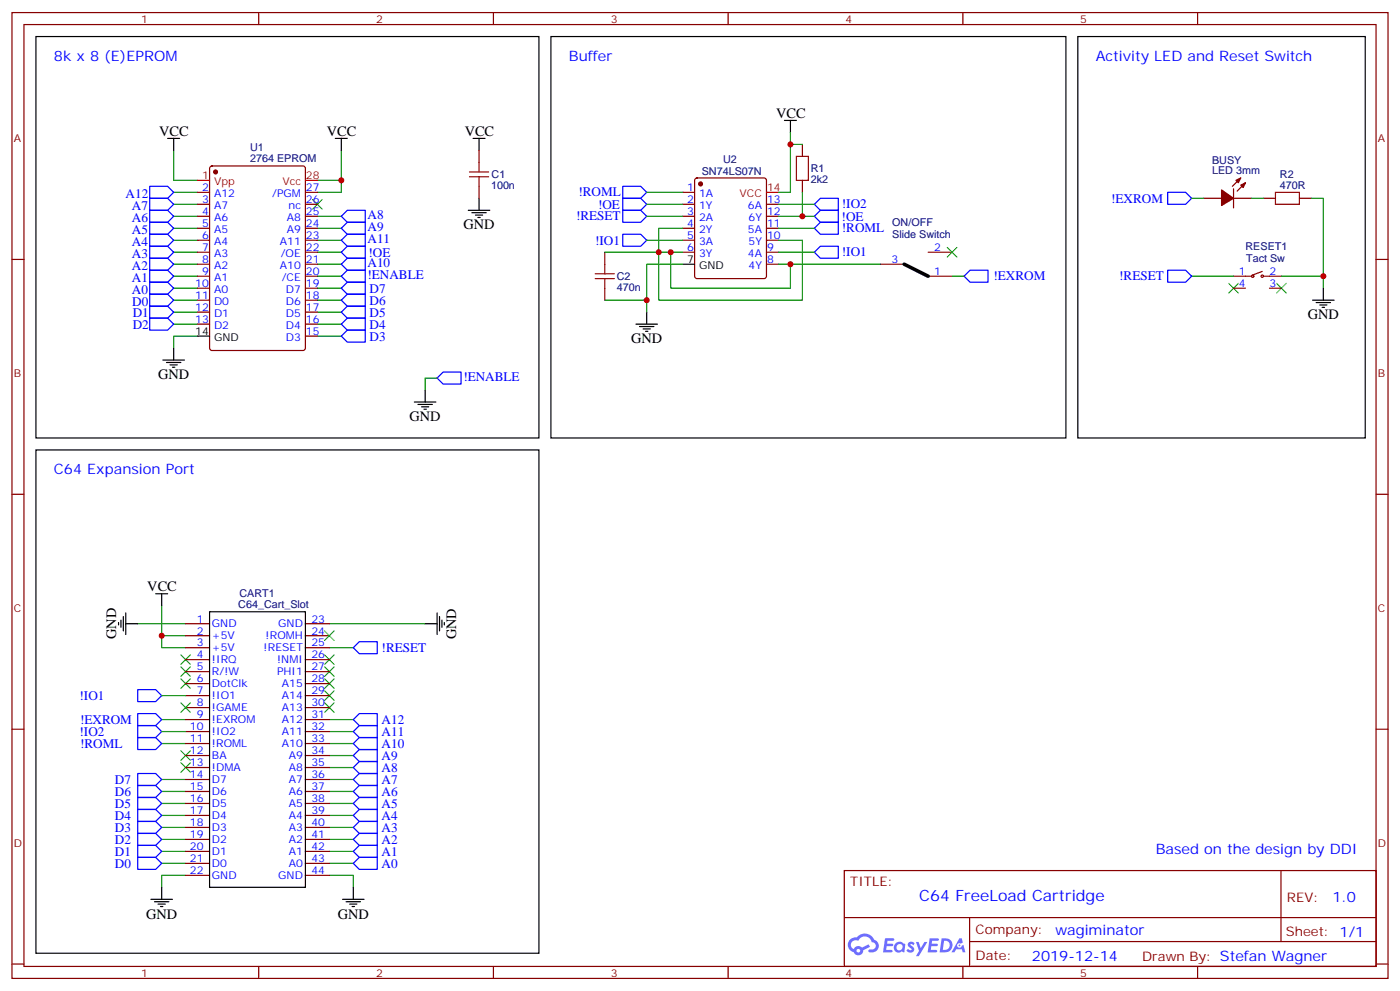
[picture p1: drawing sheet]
<svg xmlns="http://www.w3.org/2000/svg" width="412mm" height="292mm" viewBox="0 0 412 292" stroke-linecap="round" stroke-linejoin="round" font-family="sans-serif">
<g fill="none" stroke="#870000" stroke-width=".35">
<path d="M3.5 3.7h405.4v284.3h-405.4zM7.1 7.2h398.2v277.3h-398.2zM76.2 3.7v3.5M145.3 3.7v3.5M214.5 3.7v3.5M283.6 3.7v3.5M352.8 3.7v3.5M3.5 76.4h3.6M405.3 76.4h3.6M3.5 145.5h3.6M405.3 145.5h3.6M3.5 214.7h3.6"/>
<path d="M405.3 214.7h3.6M248.7 256.3h156.6v28.2h-156.6zM377.3 256.3v20.9M248.7 270.1h156.5M285.6 277.2h119.6M285.6 270.1v14.2M3.5 283.8h3.6M76.2 284.5v3.5M145.3 284.5v3.5M214.5 284.5v3.5M283.6 284.5v3.5M352.8 284.5v3.5"/>
<path d="M405.3 283.8h3.6"/>
</g>
<g fill="#5487ff">
<path d="M267.7 277.5a1.22 1.22 0 0 1 1.7 .2l-.4 .6a.47 .47 0 0 0-.3-.4 .47 .47 0 0 0-.5 .2l.1 .2a1.14 1.14 0 0 1 .8 1.8 1.14 1.14 0 0 1-1.9 0l-.2-.2 .5-.6 .7 .5a.29 .29 0 0 0 .3-.3 .29 .29 0 0 0-.2-.3 1.04 1.04 0 0 1-.6-1.7z"/>
<path d="M260.7 276.2h2.4l.3 .2-.2 .5-1.8 .1-.1 .8h1.5l.3 .4-.3 .4h-1.6l-.2 1.1h1.7l.2 .3-.2 .3-2.6 .1z"/>
<path d="M273.8 276.2h2.4l.3 .2-.1 .5-1.8 .1-.2 .8h1.6l.3 .4-.4 .4-1.6-.1-.1 1.1 1.7 .1 .2 .3-.2 .3-2.6 .1z"/>
<path d="M282.6 276.2h.7l.3 1.3-.6 .3a.69 .69 0 0 0-1 .3 .69 .69 0 0 0 .4 .9 .69 .69 0 0 0 .9-.6l.5-.2 .6 2.2h-.8l-.2-.9h-1.8l-.5 .9h-.8z"/>
<path d="M269.8 277.3h.8l.6 1.8 1.1-1.8h.9l-2.6 4.2h-.8l.9-1.5z"/>
<path d="M277.4 276.2l-.6 4.2h1.3a2.11 2.11 0 0 0 2.5-2.1 2.11 2.11 0 0 0-2.5-2.1zM278.1 277a1.39 1.39 0 0 1 1.7 1.4 1.39 1.39 0 0 1-1.8 1.2h-.3z"/>
<path d="M263.7 277.8a1.54 1.54 0 0 0-.1 2.2 1.54 1.54 0 0 0 2.2 .1l.6 .3 .3-2.3-.2-.3h-.4a1.49 1.49 0 0 0-2.4 0zM264 278.8a.94 .94 0 0 1 1.8 0 .94 .94 0 0 1-1.8 0z"/>
<path d="M250.4 276.6a2.18 2.18 0 0 0 1.1 3.7 1.44 1.44 0 0 0 1.6 .9 1.44 1.44 0 0 0 1.2-1.4l2-1.1-.5-.7-1.9 1a1.47 1.47 0 0 0-2.4 .4 1.39 1.39 0 0 1-.7-1.9 1.39 1.39 0 0 1 2-.5 2.12 2.12 0 0 1 2.2-1.3 2.12 2.12 0 0 1 1.9 1.7 1.14 1.14 0 0 1 1.1 1.4 1.14 1.14 0 0 1-1.7 .7 .43 .43 0 0 0-.5 .4 .43 .43 0 0 0 .4 .5 1.98 1.98 0 0 0 2.5-1.2 1.98 1.98 0 0 0-1.2-2.6 3.1 3.1 0 0 0-5.3-.6l-.9 .1zM252.3 279.9a.55 .55 0 0 1 1.1 0 .55 .55 0 0 1-1.1 0z"/>
<circle cx="282.6" cy="278.3" r=".26"/>
</g>
<g fill="none" stroke="#000" stroke-width=".35">
<path d="M10.6 10.8h148.1v118.1h-148.1zM162.3 10.8h151.7v118.1h-151.7zM317.5 10.8h84.7v118.1h-84.7zM231.1 35.5h3.5M232.8 35.5v3.5M49.4 40.7h3.5M51.2 40.7v3.6M98.8 40.7h3.5M100.5 40.7v3.6M139.3 40.7h3.6M141.1 40.7v3.6M141.1 58.4v3.5"/>
<path d="M137.9 61.9h6.4M139 62.6h4.2M140.1 63.3h2.1M140.8 64h.7M201.1 77.8h3.5M58.2 99h3.5M187.3 95.4h6.4M188.4 96.1h4.2M189.4 96.8h2.2M190.1 97.5h.8M190.5 91.9v3.5M386.6 88.4h6.4"/>
<path d="M387.7 89.1h4.2M388.8 89.8h2.1M389.5 90.5h.7M389.8 84.8v3.6M48 106h6.3M49 106.7h4.3M50.1 107.4h2.1M50.8 108.1h.7M51.2 102.5v3.5M122.1 118.4h6.3M123.1 119.1h4.3M124.2 119.8h2.1"/>
<path d="M125.2 114.8v3.6M10.6 132.5h148.1v148.1h-148.1zM124.9 120.5h.7M45.9 174.8h3.5M47.6 174.8v3.5M34.9 183.3v.7M35.6 182.6v2.1M36.3 181.5v4.2M37 183.6h3.6M37 180.4v6.4M61.7 180.1h28.3v81.1h-28.3zM125.2 183.6h3.6"/>
<path d="M128.8 180.4v6.4M129.5 181.5v4.2M130.2 182.6v2.1M130.9 183.3v.7M44.4 264.8h6.4M45.5 265.5h4.2M46.6 266.2h2.1M47.3 266.9h.7M47.6 261.2v3.6M100.9 264.8h6.3M102 265.5h4.2M103 266.2h2.1"/>
<path d="M103.7 266.9h.7M104.1 261.2v3.6"/>
</g>
<g fill="none" stroke="#008700" stroke-width=".35">
<path d="M232.8 39v17.6h-3.5M51.2 44.3v8.8h7M51.2 56.6h7M93.5 53.1h7M100.5 44.3v12.3h-7M190.5 56.6h10.6M232.8 42.5h3.6M236.4 56.6v7.1M351 58.4h3.5M368.7 58.4h3.5M386.3 58.4h3.5v22.9M51.2 74.3h7"/>
<path d="M51.2 63.7h7M51.2 67.2h7M51.2 70.7h7M51.2 77.8h7M51.2 60.1h7M93.5 74.3h7M93.5 63.7h7M93.5 67.2h7M93.5 70.7h7M93.5 77.8h7M178.2 74.3h19.4M190.5 63.7h10.6"/>
<path d="M190.5 70.7h10.6M190.5 60.1h10.6M201.1 77.8h-10.6v14.1M201.1 74.3h-3.5v10.5h35.2v-7M201.1 67.2h-7.1v21.2h42.4v-17.7h-7.1M229.3 74.3h10.6M229.3 63.7h10.6M229.3 67.2h10.6M229.3 77.8h30M229.3 60.1h10.6M51.2 81.3h7M51.2 84.8h7"/>
<path d="M51.2 88.4h7M51.2 91.9h7M51.2 95.4h7M58.2 99h-7v3.5M93.5 81.3h7M93.5 84.8h7M93.5 88.4h7M93.5 91.9h7M93.5 95.4h7M93.5 99h7M178.2 88.4h12.3M280.5 81.3h3.5"/>
<path d="M351 81.3h12.4M377.5 81.3h12.3v3.5M128.8 111.3h-3.6v3.5M47.6 178.3v12.4h7.1M40.6 183.6h14.1M47.6 187.1h7.1M97 183.6h28.2M97 190.7h7.1M47.6 218.9h7.1M47.6 211.8h7.1M47.6 215.4h7.1M47.6 204.8h7.1"/>
<path d="M97 218.9h7.1M97 211.8h7.1M97 215.4h7.1M47.6 229.5h7.1M47.6 233h7.1M47.6 236.5h7.1M97 229.5h7.1M97 233h7.1M97 236.5h7.1M97 222.4h7.1M97 226h7.1M47.6 240.1h7.1"/>
<path d="M47.6 243.6h7.1M47.6 247.1h7.1M47.6 250.6h7.1M47.6 254.2h7.1M54.7 257.7h-7.1v3.5M97 257.7h7.1v3.5M97 240.1h7.1M97 243.6h7.1M97 247.1h7.1M97 250.6h7.1M97 254.2h7.1"/>
</g>
<g fill="none" stroke="#00f" stroke-width=".35">
<path d="M44.1 54.9h5.3l1.8 1.7-1.8 1.8h-5.3zM44.1 58.4h5.3l1.8 1.7-1.8 1.8h-5.3zM183.4 54.9h5.3l1.8 1.7-1.8 1.8h-5.3zM183.4 58.4h5.3l1.8 1.7-1.8 1.8h-5.3zM344 56.6h5.2l1.8 1.8-1.8 1.7h-5.2zM44.1 61.9h5.3l1.8 1.8-1.8 1.7h-5.3zM44.1 65.4h5.3l1.8 1.8-1.8 1.8h-5.3zM44.1 69h5.3l1.8 1.7-1.8 1.8h-5.3zM44.1 72.5h5.3l1.8 1.8-1.8 1.7h-5.3zM44.1 76h5.3l1.8 1.8-1.8 1.8h-5.3zM44.1 79.6h5.3l1.8 1.7-1.8 1.8h-5.3zM100.5 74.3l1.8-1.8h5.3v3.5h-5.3z"/>
<path d="M100.5 70.7l1.8-1.7h5.3v3.5h-5.3zM100.5 77.8l1.8-1.8h5.3v3.6h-5.3zM100.5 67.2l1.8-1.8h5.3v3.6h-5.3zM100.5 63.7l1.8-1.8h5.3v3.5h-5.3zM102.3 79.6h5.3v3.5h-5.3l-1.8-1.8zM183.4 61.9h5.3l1.8 1.8-1.8 1.7h-5.3zM183.4 69h5.3l1.8 1.7-1.8 1.8h-5.3zM239.9 60.1l1.8-1.7h5.2v3.5h-5.2zM239.9 74.3l1.8-1.8h5.2v3.5h-5.2zM239.9 67.2l1.8-1.8h5.2v3.6h-5.2zM239.9 63.7l1.8-1.8h5.2v3.5h-5.2zM344 79.6h5.2l1.8 1.7-1.8 1.8h-5.2z"/>
<path d="M44.1 93.7h5.3l1.8 1.7-1.8 1.8h-5.3zM44.1 90.1h5.3l1.8 1.8-1.8 1.8h-5.3zM44.1 86.6h5.3l1.8 1.8-1.8 1.7h-5.3zM44.1 83.1h5.3l1.8 1.7-1.8 1.8h-5.3zM100.5 84.8l1.8-1.7h5.3v3.5h-5.3zM100.5 88.4l1.8-1.8h5.3v3.5h-5.3zM100.5 91.9l1.8-1.8h5.3v3.6h-5.3zM100.5 95.4l1.8-1.7h5.3v3.5h-5.3zM102.3 97.2h5.3v3.5h-5.3l-1.8-1.7zM284 81.3l1.8-1.7h5.2v3.5h-5.2zM128.8 111.3l1.7-1.8h5.3v3.6h-5.3zM104.1 190.7l1.7-1.8h5.3v3.5h-5.3z"/>
<path d="M40.6 210.1h5.3l1.7 1.7-1.7 1.8h-5.3zM40.6 217.1h5.3l1.7 1.8-1.7 1.8h-5.3zM40.6 213.6h5.3l1.7 1.8-1.7 1.7h-5.3zM40.6 203h5.3l1.7 1.8-1.7 1.8h-5.3zM104.1 215.4l1.7-1.8h5.3v3.5h-5.3zM105.8 210.1h5.3v3.5h-5.3l-1.7-1.8zM105.8 217.1h5.3v3.6h-5.3l-1.7-1.8zM40.6 227.7h5.3l1.7 1.8-1.7 1.7h-5.3zM40.6 231.2h5.3l1.7 1.8-1.7 1.8h-5.3zM40.6 234.8h5.3l1.7 1.7-1.7 1.8h-5.3zM40.6 238.3h5.3l1.7 1.8-1.7 1.7h-5.3zM104.1 222.4l1.7-1.7h5.3v3.5h-5.3z"/>
<path d="M104.1 226l1.7-1.8h5.3v3.5h-5.3zM104.1 229.5l1.7-1.8h5.3v3.5h-5.3zM104.1 233l1.7-1.8h5.3v3.6h-5.3zM104.1 236.5l1.7-1.7h5.3v3.5h-5.3zM40.6 241.8h5.3l1.7 1.8-1.7 1.8h-5.3zM40.6 245.4h5.3l1.7 1.7-1.7 1.8h-5.3zM40.6 248.9h5.3l1.7 1.7-1.7 1.8h-5.3zM40.6 252.4h5.3l1.7 1.8-1.7 1.7h-5.3zM104.1 240.1l1.7-1.8h5.3v3.5h-5.3zM104.1 243.6l1.7-1.8h5.3v3.6h-5.3zM104.1 247.1l1.7-1.7h5.3v3.5h-5.3zM104.1 254.2l1.7-1.8h5.3v3.5h-5.3z"/>
<path d="M105.8 248.9h5.3v3.5h-5.3l-1.7-1.8z"/>
</g>
<path d="M138.3 52h5.6M138.3 50.6h5.6M141.1 47.8v2.8M141.1 52v2.9M234.6 46h3.5v7.1h-3.5zM375.7 56.6h7.1v3.5h-7.1zM178.2 77.8v2.8M175.3 80.6h5.7M175.3 82h5.7M178.2 82v2.8" fill="none" stroke="#a10000" stroke-width=".35"/>
<g fill="none" stroke="#870000" stroke-width=".35">
<path d="M58.2 56.6h3.5M62 49.1l.4-.2h26.9l.6 .4 .1 53.2-.5 .6-27.1 .1-.6-.5-.1-53.1zM90 56.6h3.5M141.1 44.3v3.5M141.1 54.9v3.5M201.1 56.6h3.5M204.8 52.6l.5-.2h19.8l.5 .2 .2 .5v28.2l-.3 .5-.4 .2h-19.8l-.5-.2-.2-.5v-28.2zM236.4 42.5v3.5M236.4 53.1v3.5M354.5 58.4h5.3M363.4 58.4h5.3M363.4 55.6v5.6"/>
<path d="M365.5 52.4l-2.5 2.5M366.9 53.8l-2.5 2.5M372.2 58.4h3.5M382.8 58.4h3.5M58.2 60.1h3.5M58.2 63.7h3.5M58.2 67.2h3.5M58.2 70.7h3.5M58.2 74.3h3.5M58.2 77.8h3.5M90 60.1h3.5M90 63.7h3.5"/>
<path d="M90 67.2h3.5M90 70.7h3.5M90 74.3h3.5M90 77.8h3.5M178.2 74.3v3.5M201.1 60.1h3.5M201.1 63.7h3.5M201.1 67.2h3.5M201.1 70.7h3.5M201.1 74.3h3.5M225.8 60.1h3.5M225.8 63.7h3.5"/>
<path d="M225.8 67.2h3.5M225.8 70.7h3.5M225.8 74.3h3.5M225.8 77.8h3.5M259.3 77.8h7M273.4 74.3h7.1M371.8 79.9l-2.8 1.1M58.2 81.3h3.5M58.2 84.8h3.5M58.2 88.4h3.5M58.2 91.9h3.5M58.2 95.4h3.5"/>
<path d="M90 81.3h3.5M90 84.8h3.5M90 88.4h3.5M90 91.9h3.5M90 95.4h3.5M90 99h3.5M178.2 84.8v3.6M273.4 81.3h7.1M363.4 81.3h5.3M363.4 84.8h3.5M372.2 81.3h5.3M373.9 84.8h3.6"/>
<path d="M54.7 183.6h7M54.7 187.1h7M54.7 190.7h7M54.7 194.2h7M54.7 197.7h7M90 183.6h7M90 187.1h7M90 190.7h7M90 194.2h7M90 197.7h7M54.7 201.3h7M54.7 204.8h7"/>
<path d="M54.7 208.3h7M54.7 211.8h7M54.7 215.4h7M54.7 218.9h7M90 201.3h7M90 204.8h7M90 208.3h7M90 211.8h7M90 215.4h7M90 218.9h7M54.7 222.4h7M54.7 226h7"/>
<path d="M54.7 229.5h7M54.7 233h7M54.7 236.5h7M90 222.4h7M90 226h7M90 229.5h7M90 233h7M90 236.5h7M54.7 240.1h7M54.7 243.6h7M54.7 247.1h7M54.7 250.6h7"/>
<path d="M54.7 254.2h7M54.7 257.7h7M90 240.1h7M90 243.6h7M90 247.1h7M90 250.6h7M90 254.2h7M90 257.7h7"/>
<circle cx="369" cy="81.3" r=".35"/>
<circle cx="371.8" cy="81.3" r=".35"/>
</g>
<g fill="none" stroke="#3c3" stroke-width=".35">
<path d="M92.1 58.7l2.8 2.9M94.9 58.7l-2.8 2.9M279 72.8l2.9 2.9M281.9 72.8l-2.9 2.9M361.9 83.4l2.9 2.9M364.8 83.4l-2.9 2.9M376.1 83.4l2.8 2.9M378.9 83.4l-2.8 2.9M53.3 199.8l2.8 2.9M53.3 196.3l2.8 2.8M53.3 192.8l2.8 2.8M56.1 199.8l-2.8 2.9"/>
<path d="M56.1 196.3l-2.8 2.8M56.1 192.8l-2.8 2.8M95.6 192.8l2.8 2.8M95.6 196.3l2.8 2.8M95.6 199.8l2.8 2.9M95.6 185.7l2.8 2.9M98.4 192.8l-2.8 2.8M98.4 196.3l-2.8 2.8M98.4 199.8l-2.8 2.9M98.4 185.7l-2.8 2.9M53.3 206.9l2.8 2.8M56.1 206.9l-2.8 2.8"/>
<path d="M95.6 203.4l2.8 2.8M95.6 206.9l2.8 2.8M98.4 203.4l-2.8 2.8M98.4 206.9l-2.8 2.8M53.3 224.5l2.8 2.9M53.3 221l2.8 2.8M56.1 224.5l-2.8 2.9M56.1 221l-2.8 2.8"/>
</g>
<g fill="#870000" stroke="#870000" stroke-width=".35">
<path d="M365.5 54.5l1.4-.7-.7 1.4z"/>
<path d="M364.1 53.1l1.4-.7-.7 1.4z"/>
<path d="M359.8 55.9l3.6 2.5-3.6 2.1z"/>
<circle cx="206.4" cy="54.2" r=".53"/>
<circle cx="63.5" cy="50.6" r=".53"/>
</g>
<path d="M58.2 53.1h3.5M90 53.1h3.5M225.8 56.6h3.5" fill="none" stroke="#f00" stroke-width=".35"/>
<path d="M266.3 77.8l7.1 3.5" fill="none" stroke="#000" stroke-width="1.1"/>
<g fill="#c00">
<circle cx="389.8" cy="81.3" r=".88"/>
<circle cx="197.6" cy="74.3" r=".88"/>
<circle cx="236.4" cy="63.7" r=".88"/>
<circle cx="232.8" cy="77.8" r=".88"/>
<circle cx="47.6" cy="187.1" r=".88"/>
<circle cx="100.5" cy="53.1" r=".88"/>
<circle cx="232.8" cy="42.5" r=".88"/>
<circle cx="190.5" cy="88.4" r=".88"/>
<circle cx="194" cy="74.3" r=".88"/>
</g>
<text font-size="4.6" fill="#00f" x="270.8" y="265.3">C64 FreeLoad Cartridge</text>
<g font-size="4.2" fill="#00f">
<text x="15.9" y="17.8">8k x 8 (E)EPROM</text>
<text x="167.6" y="17.8">Buffer</text>
<text x="322.8" y="17.8">Activity LED and Reset Switch</text>
<text x="15.9" y="139.5">C64 Expansion Port</text>
<text x="340.4" y="251.4">Based on the design by DDI</text>
<text x="392.5" y="265.6">1.0</text>
<text x="310.9" y="275.1">wagiminator</text>
<text x="304" y="282.9">2019-12-14</text>
</g>
<g font-size="4.2">
<text x="228.6" y="34.7">VCC</text>
<text x="46.9" y="40">VCC</text>
<text x="96.3" y="40">VCC</text>
<text x="136.9" y="40">VCC</text>
<text x="136.5" y="67.6">GND</text>
<text x="385.2" y="94">GND</text>
<text x="185.9" y="101.1">GND</text>
<text x="46.6" y="111.7">GND</text>
<text x="120.6" y="124">GND</text>
<text x="43.4" y="174.1">VCC</text>
<text x="34.2" y="188.1" transform="rotate(-90 34.2 188.1)">GND</text>
<text x="134.4" y="188.2" transform="rotate(-90 134.4 188.2)">GND</text>
<text x="43" y="270.4">GND</text>
<text x="99.5" y="270.4">GND</text>
</g>
<g font-size="3.9" fill="#00f">
<text x="37" y="58.4">A12</text>
<text x="170.4" y="57.8">!ROML</text>
<text x="327.3" y="59.7">!EXROM</text>
<text x="38.8" y="61.9">A7</text>
<text x="38.8" y="65.4">A6</text>
<text x="108.3" y="64.5">A8</text>
<text x="169.7" y="64.9">!RESET</text>
<text x="176.2" y="61.5">!OE</text>
<text x="247.9" y="65">!OE</text>
<text x="248" y="61.4">!IO2</text>
<text x="38.8" y="69">A5</text>
<text x="108.3" y="71.6">A11</text>
<text x="108.3" y="68.1">A9</text>
<text x="248" y="68.4">!ROML</text>
<text x="38.8" y="72.5">A4</text>
<text x="38.8" y="76">A3</text>
<text x="108.6" y="75.6">!OE</text>
<text x="175.3" y="72.1">!IO1</text>
<text x="248" y="75.5">!IO1</text>
<text x="38.8" y="79.6">A2</text>
<text x="38.8" y="83.1">A1</text>
<text x="108.3" y="78.6">A10</text>
<text x="108.3" y="82.2">!ENABLE</text>
<text x="292.7" y="82.5">!EXROM</text>
<text x="329.7" y="82.5">!RESET</text>
<text x="38.8" y="86.6">A0</text>
<text x="108.9" y="86.2">D7</text>
<text x="108.9" y="89.7">D6</text>
<text x="38.9" y="90">D0</text>
<text x="39.1" y="93.2">D1</text>
<text x="108.9" y="93.2">D5</text>
<text x="39.1" y="96.7">D2</text>
<text x="108.9" y="96.7">D4</text>
<text x="108.9" y="100.3">D3</text>
<text x="136.5" y="112.2">!ENABLE</text>
<text x="112.4" y="192">!RESET</text>
<text x="23.4" y="206">!IO1</text>
<text x="23.6" y="213.2">!EXROM</text>
<text x="112.4" y="213.2">A12</text>
<text x="23.4" y="216.6">!IO2</text>
<text x="23.6" y="220.2">!ROML</text>
<text x="112.4" y="216.7">A11</text>
<text x="112.4" y="220.2">A10</text>
<text x="112.4" y="223.7">A9</text>
<text x="112.4" y="227.3">A8</text>
<text x="33.9" y="230.7">D7</text>
<text x="112.4" y="230.8">A7</text>
<text x="33.9" y="234.3">D6</text>
<text x="33.9" y="237.8">D5</text>
<text x="112.4" y="234.3">A6</text>
<text x="112.4" y="237.8">A5</text>
<text x="33.9" y="241.3">D4</text>
<text x="33.9" y="244.8">D3</text>
<text x="112.4" y="241.4">A4</text>
<text x="112.4" y="244.9">A3</text>
<text x="33.9" y="248.4">D2</text>
<text x="33.9" y="251.9">D1</text>
<text x="112.4" y="248.4">A2</text>
<text x="112.4" y="252">A1</text>
<text x="33.9" y="255.4">D0</text>
<text x="112.4" y="255.5">A0</text>
</g>
<g font-size="3.9" fill="#800">
<text x="250.5" y="260.9">TITLE:</text>
<text x="379.1" y="265.6">REV:</text>
<text x="287.4" y="275.1">Company:</text>
<text x="378.7" y="275.7">Sheet: 1/1</text>
<text x="287.4" y="282.8">Date:</text>
<text x="336.4" y="282.8">Drawn By: Stefan Wagner</text>
</g>
<g font-size="3.2" fill="#800">
<text x="41.6" y="6.7">1</text>
<text x="110.8" y="6.7">2</text>
<text x="179.9" y="6.7">3</text>
<text x="249.1" y="6.7">4</text>
<text x="318.2" y="6.7">5</text>
<text x="4.1" y="41.8">A</text>
<text x="405.9" y="41.8">A</text>
<text x="4.1" y="110.9">B</text>
<text x="405.9" y="110.9">B</text>
<text x="4.1" y="180.1">C</text>
<text x="405.9" y="180.1">C</text>
<text x="4.1" y="249.2">D</text>
<text x="405.9" y="249.2">D</text>
<text x="41.6" y="287.5">1</text>
<text x="110.8" y="287.5">2</text>
<text x="179.9" y="287.5">3</text>
<text x="249.1" y="287.5">4</text>
<text x="318.2" y="287.5">5</text>
</g>
<g font-size="3.2" fill="#000080">
<text x="73.7" y="47.8">2764 EPROM</text>
<text x="73.7" y="44.6">U1</text>
<text x="144.8" y="52.5">C1</text>
<text x="206.7" y="51.5">SN74LS07N</text>
<text x="213" y="48.1">U2</text>
<text x="238.8" y="53.9">2k2</text>
<text x="238.8" y="50.7">R1</text>
<text x="357" y="51.3">LED 3mm</text>
<text x="357" y="48.2">BUSY</text>
<text x="377" y="52.3">R2</text>
<text x="144.6" y="55.7">100n</text>
<text x="377" y="55.6">470R</text>
<text x="262.8" y="70.2">Slide Switch</text>
<text x="262.8" y="66.6">ON/OFF</text>
<text x="366.9" y="73.7">RESET1</text>
<text x="367.1" y="77.3">Tact Sw</text>
<text x="181.7" y="82.5">C2</text>
<text x="181.7" y="85.6">470n</text>
<text x="70.2" y="179">C64_Cart_Slot</text>
<text x="70.5" y="175.9">CART1</text>
</g>
<g font-size="3.2" fill="#f00">
<text x="59.5" y="52.7">1</text>
<text x="90.1" y="52.7">28</text>
<text x="63" y="54.5">Vpp</text>
<text x="83.2" y="54.5">Vcc</text>
<text x="217.9" y="58">VCC</text>
<text x="226" y="56.3">14</text>
</g>
<g font-size="3.2" fill="#00f">
<text x="59.5" y="56.3">2</text>
<text x="59.5" y="59.8">3</text>
<text x="63" y="58">A12</text>
<text x="80.2" y="58">/PGM</text>
<text x="90.1" y="59.8">26</text>
<text x="90.1" y="56.3">27</text>
<text x="202.4" y="56.3">1</text>
<text x="202.4" y="59.8">2</text>
<text x="205.9" y="58">1A</text>
<text x="226" y="59.8">13</text>
<text x="59.5" y="63.3">4</text>
<text x="63" y="61.6">A7</text>
<text x="63" y="65.1">A6</text>
<text x="84.5" y="65.1">A8</text>
<text x="85" y="61.6">nc</text>
<text x="90.1" y="63.3">25</text>
<text x="202.4" y="63.3">3</text>
<text x="205.9" y="61.6">1Y</text>
<text x="205.9" y="65.1">2A</text>
<text x="220.3" y="61.6">6A</text>
<text x="220.5" y="65.1">6Y</text>
<text x="226" y="63.3">12</text>
<text x="59.5" y="66.9">5</text>
<text x="59.5" y="70.4">6</text>
<text x="63" y="68.6">A5</text>
<text x="84.5" y="68.6">A9</text>
<text x="90.1" y="70.4">23</text>
<text x="90.1" y="66.9">24</text>
<text x="202.4" y="66.9">4</text>
<text x="202.4" y="70.4">5</text>
<text x="205.9" y="68.6">2Y</text>
<text x="220.3" y="68.6">5A</text>
<text x="226" y="70.4">10</text>
<text x="226" y="66.9">11</text>
<text x="59.5" y="73.9">7</text>
<text x="59.5" y="77.4">8</text>
<text x="63" y="72.1">A4</text>
<text x="63" y="75.7">A3</text>
<text x="82.5" y="72.1">A11</text>
<text x="82.7" y="75.7">/OE</text>
<text x="90.1" y="77.4">21</text>
<text x="90.1" y="73.9">22</text>
<text x="202.4" y="73.9">6</text>
<text x="205.9" y="72.1">3A</text>
<text x="205.9" y="75.7">3Y</text>
<text x="220.3" y="75.7">4A</text>
<text x="220.5" y="72.1">5Y</text>
<text x="226" y="77.4">8</text>
<text x="226" y="73.9">9</text>
<text x="262.6" y="77.4">3</text>
<text x="275.2" y="73.9">2</text>
<text x="59.5" y="81">9</text>
<text x="63" y="79.2">A2</text>
<text x="63" y="82.7">A1</text>
<text x="82.5" y="79.2">A10</text>
<text x="83" y="82.7">/CE</text>
<text x="90.1" y="81">20</text>
<text x="220.5" y="79.2">4Y</text>
<text x="275.2" y="81">1</text>
<text x="364.9" y="81">1</text>
<text x="373.9" y="81">2</text>
<text x="57.5" y="84.5">10</text>
<text x="57.5" y="88">11</text>
<text x="63" y="86.3">A0</text>
<text x="63" y="89.8">D0</text>
<text x="84.2" y="89.8">D6</text>
<text x="84.2" y="86.3">D7</text>
<text x="90.1" y="88">18</text>
<text x="90.1" y="84.5">19</text>
<text x="364.9" y="84.5">4</text>
<text x="373.9" y="84.5">3</text>
<text x="57.5" y="91.5">12</text>
<text x="57.5" y="95.1">13</text>
<text x="63" y="93.3">D1</text>
<text x="84.2" y="93.3">D5</text>
<text x="90.1" y="95.1">16</text>
<text x="90.1" y="91.5">17</text>
<text x="63" y="96.8">D2</text>
<text x="84.2" y="100.4">D3</text>
<text x="84.2" y="96.8">D4</text>
<text x="90.1" y="98.6">15</text>
<text x="58" y="183.3">1</text>
<text x="62.4" y="184.7">GND</text>
<text x="82" y="184.7">GND</text>
<text x="91.7" y="183.3">23</text>
<text x="58" y="186.8">2</text>
<text x="58" y="190.3">3</text>
<text x="62.4" y="188.2">+5V</text>
<text x="62.4" y="191.7">+5V</text>
<text x="77.7" y="191.7">!RESET</text>
<text x="78.2" y="188.2">!ROMH</text>
<text x="91.7" y="186.8">24</text>
<text x="91.7" y="190.3">25</text>
<text x="58" y="193.9">4</text>
<text x="58" y="197.4">5</text>
<text x="62.4" y="195.3">!IRQ</text>
<text x="81.6" y="195.3">!NMI</text>
<text x="91.7" y="193.9">26</text>
<text x="91.7" y="197.4">27</text>
<text x="58" y="200.9">6</text>
<text x="62.4" y="198.8">R/!W</text>
<text x="62.4" y="202.3">DotClk</text>
<text x="81.6" y="198.8">PHI1</text>
<text x="83.1" y="202.3">A15</text>
<text x="91.7" y="200.9">28</text>
<text x="58" y="204.4">7</text>
<text x="58" y="208">8</text>
<text x="62.4" y="205.8">!IO1</text>
<text x="62.4" y="209.4">!GAME</text>
<text x="83.1" y="205.8">A14</text>
<text x="83.1" y="209.4">A13</text>
<text x="91.7" y="204.4">29</text>
<text x="91.7" y="208">30</text>
<text x="55.9" y="215">10</text>
<text x="58" y="211.5">9</text>
<text x="62.4" y="212.9">!EXROM</text>
<text x="83.1" y="212.9">A12</text>
<text x="91.7" y="211.5">31</text>
<text x="91.7" y="215">32</text>
<text x="55.9" y="218.5">11</text>
<text x="62.4" y="216.4">!IO2</text>
<text x="62.4" y="220">!ROML</text>
<text x="83.1" y="216.4">A11</text>
<text x="83.1" y="220">A10</text>
<text x="91.7" y="218.5">33</text>
<text x="55.9" y="222.1">12</text>
<text x="55.9" y="225.6">13</text>
<text x="62.4" y="223.5">BA</text>
<text x="62.4" y="227">!DMA</text>
<text x="85.1" y="223.5">A9</text>
<text x="85.1" y="227">A8</text>
<text x="91.7" y="222.1">34</text>
<text x="91.7" y="225.6">35</text>
<text x="55.9" y="229.1">14</text>
<text x="55.9" y="232.7">15</text>
<text x="62.4" y="230.5">D7</text>
<text x="85.1" y="230.5">A7</text>
<text x="91.7" y="229.1">36</text>
<text x="91.7" y="232.7">37</text>
<text x="55.9" y="236.2">16</text>
<text x="55.9" y="239.7">17</text>
<text x="62.4" y="234.1">D6</text>
<text x="62.4" y="237.6">D5</text>
<text x="85.1" y="234.1">A6</text>
<text x="85.1" y="237.6">A5</text>
<text x="91.7" y="236.2">38</text>
<text x="91.7" y="239.7">39</text>
<text x="55.9" y="243.2">18</text>
<text x="62.4" y="241.1">D4</text>
<text x="62.4" y="244.7">D3</text>
<text x="85.1" y="241.1">A4</text>
<text x="85.1" y="244.7">A3</text>
<text x="91.7" y="243.2">40</text>
<text x="55.9" y="246.8">19</text>
<text x="55.9" y="250.3">20</text>
<text x="62.4" y="248.2">D2</text>
<text x="62.4" y="251.7">D1</text>
<text x="85.1" y="248.2">A2</text>
<text x="85.1" y="251.7">A1</text>
<text x="91.7" y="246.8">41</text>
<text x="91.7" y="250.3">42</text>
<text x="55.9" y="253.8">21</text>
<text x="55.9" y="257.4">22</text>
<text x="62.4" y="255.2">D0</text>
<text x="85.1" y="255.2">A0</text>
<text x="91.7" y="253.8">43</text>
<text x="91.7" y="257.4">44</text>
<text x="62.4" y="258.8">GND</text>
<text x="82" y="258.8">GND</text>
</g>
<g font-size="3.2">
<text x="202.4" y="77.4">7</text>
<text x="205.9" y="79.2">GND</text>
<text x="57.5" y="98.6">14</text>
<text x="63" y="100.4">GND</text>
</g>
</svg>
